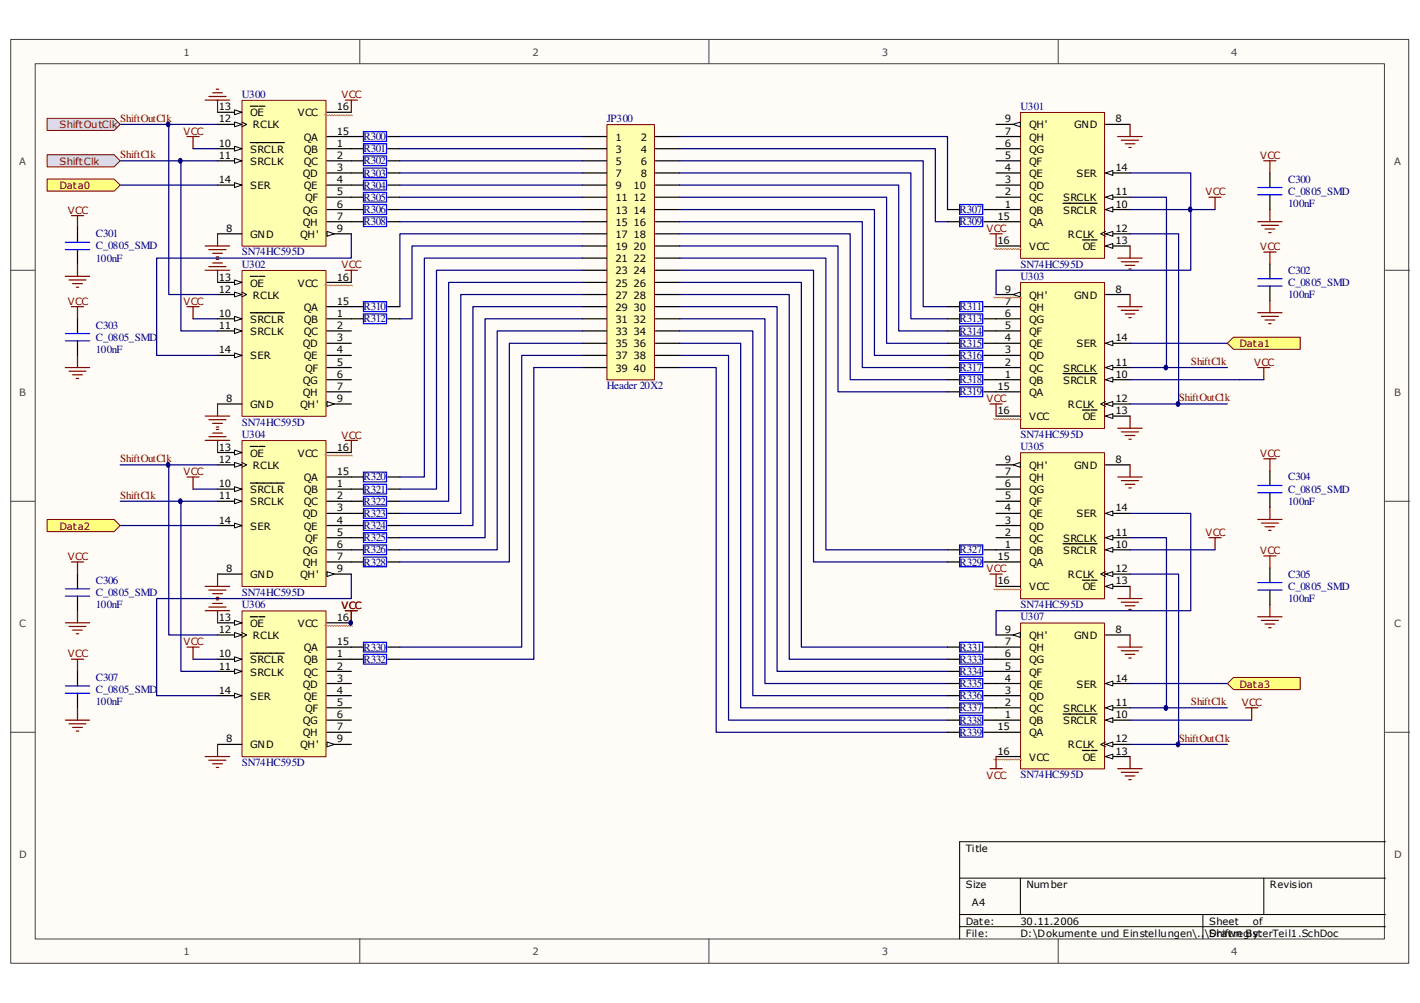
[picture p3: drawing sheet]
<svg xmlns="http://www.w3.org/2000/svg" width="297mm" height="210mm" viewBox="0 0 297 210" stroke-linecap="round" stroke-linejoin="round" font-family="sans-serif">
<path d="M2.3 8.3h292.4v193.3h-292.4z" fill="#fffcf8"/>
<path d="M2.2 8.3h292.5v193.3h-292.5z" fill="none" stroke="#404040" stroke-width=".21"/>
<path d="M7.4 13.4h282.2v183.1h-282.2z" fill="#fffcf8"/>
<g fill="none" stroke="#404040" stroke-width=".21">
<path d="M7.4 13.3h282.2v183.2h-282.2zM75.3 8.2v5.1M148.3 8.2v5.1M221.4 8.2v5.1M2.2 56.6h5.1M289.8 56.6h5.1M2.2 104.9h5.1M289.8 104.9h5.1M2.2 153.2h5.1M289.8 153.2h5.1M75.3 196.5v5.1M148.3 196.5v5.1"/>
<path d="M221.4 196.5v5.1"/>
</g>
<path d="M289.8 176.1h-89.1v20.4M200.7 183.8h89.1M200.7 191.4h89.1M200.7 193.9h89.1M213.4 183.8v7.6M251.6 191.4v5.1M264.4 183.8v7.6" fill="none" stroke="#000" stroke-width=".21"/>
<path d="M50.7 21h17.5v30.5h-17.5z" fill="#ffffb0"/>
<path d="M50.6 21h17.6v30.5h-17.6z" fill="none" stroke="#800000" stroke-width=".21"/>
<path d="M45.5 23.5h5.1" fill="none" stroke="#000" stroke-width=".25"/>
<path d="M49.1 23l1.5 .5-1.5 .5z" fill="#fffcf8"/>
<path d="M49.1 23l1.5 .5-1.5 .5zM50.6 25.5l1 .5-1 .5" fill="none" stroke="#000" stroke-width=".21"/>
<path d="M45.5 26h5.1M52.4 22.2h1.5M54.1 22.2h1.3" fill="none" stroke="#000" stroke-width=".25"/>
<path d="M49.1 25.5l1.5 .5-1.5 .5z" fill="#fffcf8"/>
<path d="M49.1 25.5l1.5 .5-1.5 .5z" fill="none" stroke="#000" stroke-width=".21"/>
<path d="M45.5 38.7h5.1" fill="none" stroke="#000" stroke-width=".25"/>
<path d="M49.1 38.2l1.5 .5-1.5 .5z" fill="#fffcf8"/>
<path d="M49.1 38.2l1.5 .5-1.5 .5z" fill="none" stroke="#000" stroke-width=".21"/>
<path d="M45.5 31.1h5.1" fill="none" stroke="#000" stroke-width=".25"/>
<path d="M49.1 30.6l1.5 .5-1.5 .5z" fill="#fffcf8"/>
<path d="M49.1 30.6l1.5 .5-1.5 .5z" fill="none" stroke="#000" stroke-width=".21"/>
<path d="M45.5 33.7h5.1M52.4 29.8h7.1" fill="none" stroke="#000" stroke-width=".25"/>
<path d="M49.1 33.1l1.5 .6-1.5 .5z" fill="#fffcf8"/>
<path d="M49.1 33.1l1.5 .6-1.5 .5z" fill="none" stroke="#000" stroke-width=".21"/>
<path d="M68.4 28.6h5.1M68.4 31.1h5.1M68.4 33.7h5.1M68.4 36.2h5.1M68.4 38.7h5.1M68.4 41.3h5.1M68.4 43.9h5.1M68.4 46.4h5.1M68.4 48.9h5.1" fill="none" stroke="#000" stroke-width=".25"/>
<path d="M68.4 48.4l1.5 .5-1.5 .5z" fill="#fffcf8"/>
<path d="M68.4 48.4l1.5 .5-1.5 .5z" fill="none" stroke="#000" stroke-width=".21"/>
<path d="M68.4 23.5h5.1M45.5 48.9h5.1" fill="none" stroke="#000" stroke-width=".25"/>
<path d="M67.9 24l.3 .3 .2-.3 .3 .3 .2-.3 .3 .3 .2-.3 .3 .3 .2-.3 .3 .3 .2-.3 .3 .3 .2-.3 .3 .3 .3-.3 .2 .3 .3-.3 .2 .3 .3-.3 .2 .3 .3-.3 .2 .3 .3-.3 .2 .3" fill="none" stroke="#ff8040" stroke-width=".21"/>
<path d="M50.7 56.6h17.5v30.5h-17.5z" fill="#ffffb0"/>
<path d="M50.6 56.6h17.6v30.5h-17.6z" fill="none" stroke="#800000" stroke-width=".21"/>
<path d="M45.5 59.1h5.1" fill="none" stroke="#000" stroke-width=".25"/>
<path d="M49.1 58.6l1.5 .5-1.5 .5z" fill="#fffcf8"/>
<path d="M49.1 58.6l1.5 .5-1.5 .5zM50.6 61.1l1 .5-1 .5" fill="none" stroke="#000" stroke-width=".21"/>
<path d="M52.4 57.8h1.5M54.1 57.8h1.3M45.5 61.6h5.1" fill="none" stroke="#000" stroke-width=".25"/>
<path d="M49.1 61.1l1.5 .5-1.5 .5z" fill="#fffcf8"/>
<path d="M49.1 61.1l1.5 .5-1.5 .5z" fill="none" stroke="#000" stroke-width=".21"/>
<path d="M45.5 74.4h5.1" fill="none" stroke="#000" stroke-width=".25"/>
<path d="M49.1 73.9l1.5 .5-1.5 .5z" fill="#fffcf8"/>
<path d="M49.1 73.9l1.5 .5-1.5 .5z" fill="none" stroke="#000" stroke-width=".21"/>
<path d="M45.5 66.7h5.1" fill="none" stroke="#000" stroke-width=".25"/>
<path d="M49.1 66.2l1.5 .5-1.5 .5z" fill="#fffcf8"/>
<path d="M49.1 66.2l1.5 .5-1.5 .5z" fill="none" stroke="#000" stroke-width=".21"/>
<path d="M45.5 69.3h5.1M52.4 65.4h7.1" fill="none" stroke="#000" stroke-width=".25"/>
<path d="M49.1 68.7l1.5 .6-1.5 .5z" fill="#fffcf8"/>
<path d="M49.1 68.7l1.5 .6-1.5 .5z" fill="none" stroke="#000" stroke-width=".21"/>
<path d="M68.4 64.2h5.1M68.4 66.7h5.1M68.4 69.3h5.1M68.4 71.8h5.1M68.4 74.4h5.1M68.4 76.9h5.1M68.4 79.5h5.1M68.4 82h5.1M68.4 84.5h5.1" fill="none" stroke="#000" stroke-width=".25"/>
<path d="M68.4 84l1.5 .5-1.5 .5z" fill="#fffcf8"/>
<path d="M68.4 84l1.5 .5-1.5 .5z" fill="none" stroke="#000" stroke-width=".21"/>
<path d="M68.4 59.1h5.1M45.5 84.5h5.1" fill="none" stroke="#000" stroke-width=".25"/>
<path d="M67.9 59.6l.3 .3 .2-.3 .3 .3 .2-.3 .3 .3 .2-.3 .3 .3 .2-.3 .3 .3 .2-.3 .3 .3 .2-.3 .3 .3 .3-.3 .2 .3 .3-.3 .2 .3 .3-.3 .2 .3 .3-.3 .2 .3 .3-.3 .2 .3" fill="none" stroke="#ff8040" stroke-width=".21"/>
<g fill="none" stroke="#800000" stroke-width=".25">
<path d="M39.1 28.6h2.6M40.4 28.6v2.5M72.2 21h2.6M73.5 21v2.5M42.9 51.5h5.1M43.7 52.2h3.6M44.5 53h2M45.3 53.8h.5M45.5 48.9v2.6M72.2 56.6h2.6M73.5 56.6v2.5M39.1 64.2h2.6"/>
<path d="M40.4 64.2v2.5M42.9 87.1h5.1M43.7 87.8h3.6M44.5 88.6h2M45.3 89.4h.5M45.5 84.5v2.6"/>
</g>
<path d="M25.1 26h20.4M25.1 33.7h20.4M25.1 38.7h20.4M35.3 26v35.6h10.2M37.8 33.7v35.6h7.7M40.4 31.1h5.1M73.5 48.9v5.1h-40.7v20.4h12.7M40.4 66.7h5.1" fill="none" stroke="#000080" stroke-width=".25"/>
<path d="M127 26.1h9.9v53.4h-9.9z" fill="#ffffb0"/>
<path d="M127 26.1h9.9v53.4h-9.9z" fill="none" stroke="#800000" stroke-width=".21"/>
<g fill="none" stroke="#000" stroke-width=".25">
<path d="M121.8 28.6h5.1M121.8 31.1h5.1M121.8 33.7h5.1M121.8 36.2h5.1M121.8 38.7h5.1M137.1 28.6h5.1M137.1 31.1h5.1M137.1 33.7h5.1M137.1 36.2h5.1M137.1 38.7h5.1M121.8 41.3h5.1M121.8 43.9h5.1"/>
<path d="M121.8 46.4h5.1M121.8 48.9h5.1M121.8 51.5h5.1M121.8 54h5.1M121.8 56.6h5.1M121.8 59.1h5.1M137.1 41.3h5.1M137.1 43.9h5.1M137.1 46.4h5.1M137.1 48.9h5.1M137.1 51.5h5.1M137.1 54h5.1"/>
<path d="M137.1 56.6h5.1M137.1 59.1h5.1M121.8 61.6h5.1M121.8 64.2h5.1M121.8 66.7h5.1M121.8 69.3h5.1M121.8 71.8h5.1M121.8 74.4h5.1M121.8 76.9h5.1M137.1 61.6h5.1M137.1 64.2h5.1M137.1 66.7h5.1"/>
<path d="M137.1 69.3h5.1M137.1 71.8h5.1M137.1 74.4h5.1M137.1 76.9h5.1"/>
</g>
<path d="M121.8 48.9h-38.2v15.3M121.8 51.5h-35.6v15.2h-2.6" fill="none" stroke="#000080" stroke-width=".25"/>
<path d="M50.7 92.2h17.5v30.5h-17.5z" fill="#ffffb0"/>
<path d="M50.6 92.2h17.6v30.5h-17.6z" fill="none" stroke="#800000" stroke-width=".21"/>
<path d="M45.5 94.7h5.1" fill="none" stroke="#000" stroke-width=".25"/>
<path d="M49.1 94.2l1.5 .5-1.5 .5z" fill="#fffcf8"/>
<path d="M49.1 94.2l1.5 .5-1.5 .5zM50.6 96.8l1 .5-1 .5" fill="none" stroke="#000" stroke-width=".21"/>
<path d="M45.5 97.3h5.1M52.4 93.4h1.5M54.1 93.4h1.3" fill="none" stroke="#000" stroke-width=".25"/>
<path d="M49.1 96.8l1.5 .5-1.5 .5z" fill="#fffcf8"/>
<path d="M49.1 96.8l1.5 .5-1.5 .5z" fill="none" stroke="#000" stroke-width=".21"/>
<path d="M45.5 110h5.1" fill="none" stroke="#000" stroke-width=".25"/>
<path d="M49.1 109.5l1.5 .5-1.5 .5z" fill="#fffcf8"/>
<path d="M49.1 109.5l1.5 .5-1.5 .5z" fill="none" stroke="#000" stroke-width=".21"/>
<path d="M45.5 102.4h5.1" fill="none" stroke="#000" stroke-width=".25"/>
<path d="M49.1 101.9l1.5 .5-1.5 .5z" fill="#fffcf8"/>
<path d="M49.1 101.9l1.5 .5-1.5 .5z" fill="none" stroke="#000" stroke-width=".21"/>
<path d="M45.5 104.9h5.1M52.4 101.1h7.1" fill="none" stroke="#000" stroke-width=".25"/>
<path d="M49.1 104.4l1.5 .5-1.5 .5z" fill="#fffcf8"/>
<path d="M49.1 104.4l1.5 .5-1.5 .5z" fill="none" stroke="#000" stroke-width=".21"/>
<path d="M68.4 99.8h5.1M68.4 102.4h5.1M68.4 104.9h5.1M68.4 107.4h5.1M68.4 110h5.1M68.4 112.5h5.1M68.4 115.1h5.1M68.4 117.6h5.1M68.4 120.1h5.1" fill="none" stroke="#000" stroke-width=".25"/>
<path d="M68.4 119.6l1.5 .5-1.5 .5z" fill="#fffcf8"/>
<path d="M68.4 119.6l1.5 .5-1.5 .5z" fill="none" stroke="#000" stroke-width=".21"/>
<path d="M68.4 94.7h5.1M45.5 120.1h5.1" fill="none" stroke="#000" stroke-width=".25"/>
<path d="M67.9 95.2l.3 .3 .2-.3 .3 .3 .2-.3 .3 .3 .2-.3 .3 .3 .2-.3 .3 .3 .2-.3 .3 .3 .2-.3 .3 .3 .3-.3 .2 .3 .3-.3 .2 .3 .3-.3 .2 .3 .3-.3 .2 .3 .3-.3 .2 .3" fill="none" stroke="#ff8040" stroke-width=".21"/>
<path d="M50.7 127.9h17.5v30.5h-17.5z" fill="#ffffb0"/>
<path d="M50.6 127.8h17.6v30.6h-17.6z" fill="none" stroke="#800000" stroke-width=".21"/>
<path d="M45.5 130.3h5.1" fill="none" stroke="#000" stroke-width=".25"/>
<path d="M49.1 129.8l1.5 .5-1.5 .6z" fill="#fffcf8"/>
<path d="M49.1 129.8l1.5 .5-1.5 .6zM50.6 132.4l1 .5-1 .5" fill="none" stroke="#000" stroke-width=".21"/>
<path d="M45.5 132.9h5.1M52.4 129.1h1.5M54.1 129.1h1.3" fill="none" stroke="#000" stroke-width=".25"/>
<path d="M49.1 132.4l1.5 .5-1.5 .5z" fill="#fffcf8"/>
<path d="M49.1 132.4l1.5 .5-1.5 .5z" fill="none" stroke="#000" stroke-width=".21"/>
<path d="M45.5 145.6h5.1" fill="none" stroke="#000" stroke-width=".25"/>
<path d="M49.1 145.1l1.5 .5-1.5 .5z" fill="#fffcf8"/>
<path d="M49.1 145.1l1.5 .5-1.5 .5z" fill="none" stroke="#000" stroke-width=".21"/>
<path d="M45.5 138h5.1" fill="none" stroke="#000" stroke-width=".25"/>
<path d="M49.1 137.5l1.5 .5-1.5 .5z" fill="#fffcf8"/>
<path d="M49.1 137.5l1.5 .5-1.5 .5z" fill="none" stroke="#000" stroke-width=".21"/>
<path d="M52.4 136.7h7.1M45.5 140.5h5.1" fill="none" stroke="#000" stroke-width=".25"/>
<path d="M49.1 140l1.5 .5-1.5 .5z" fill="#fffcf8"/>
<path d="M49.1 140l1.5 .5-1.5 .5z" fill="none" stroke="#000" stroke-width=".21"/>
<path d="M68.4 135.4h5.1M68.4 138h5.1M68.4 140.5h5.1M68.4 143h5.1M68.4 145.6h5.1M68.4 148.1h5.1M68.4 150.7h5.1M68.4 153.2h5.1M68.4 155.8h5.1" fill="none" stroke="#000" stroke-width=".25"/>
<path d="M68.4 155.3l1.5 .5-1.5 .5z" fill="#fffcf8"/>
<path d="M68.4 155.3l1.5 .5-1.5 .5z" fill="none" stroke="#000" stroke-width=".21"/>
<path d="M68.4 130.3h5.1M45.5 155.8h5.1" fill="none" stroke="#000" stroke-width=".25"/>
<path d="M67.9 130.9l.3 .2 .2-.2 .3 .2 .2-.2 .3 .2 .2-.2 .3 .2 .2-.2 .3 .2 .2-.2 .3 .2 .2-.2 .3 .2 .3-.2 .2 .2 .3-.2 .2 .2 .3-.2 .2 .2 .3-.2 .2 .2 .3-.2 .2 .2" fill="none" stroke="#ff8040" stroke-width=".21"/>
<g fill="none" stroke="#800000" stroke-width=".25">
<path d="M39.1 99.8h2.6M40.4 99.8v2.6M72.2 92.2h2.6M73.5 92.2v2.5M39.1 135.4h2.6M40.4 135.4v2.6M42.9 122.7h5.1M43.7 123.5h3.6M44.5 124.2h2M45.3 125h.5M45.5 120.1v2.6M72.2 127.8h2.6"/>
<path d="M73.5 127.8v2.5M42.9 158.3h5.1M43.7 159.1h3.6M44.5 159.9h2M45.5 155.8v2.5M45.3 160.6h.5"/>
</g>
<g fill="none" stroke="#000080" stroke-width=".25">
<path d="M121.8 54h-33v45.8h-5.2M121.8 56.6h-30.5v45.8h-7.7M121.8 59.1h-28v45.8h-10.2M111.7 76.9v61.1h-28.1M121.8 61.6h-25.4v45.8h-12.8M121.8 64.2h-22.9v45.8h-15.3M121.8 66.7h-20.3v45.8h-17.9M121.8 69.3h-17.8v45.8h-20.4M121.8 71.8h-15.3v45.8h-22.9M121.8 74.4h-12.7v61h-25.5M25.1 97.3h20.4M35.3 97.3v35.6h10.2"/>
<path d="M25.1 104.9h20.4M25.1 110h20.4M37.8 104.9v35.6h7.7M40.4 102.4h5.1M40.4 138h5.1M73.5 120.1v5.2h-40.7v20.3h12.7"/>
</g>
<path d="M213.5 130.4h17.6v30.5h-17.6z" fill="#ffffb0"/>
<path d="M213.5 130.4h17.6v30.5h-17.6z" fill="none" stroke="#800000" stroke-width=".21"/>
<path d="M231.3 158.3h5.1" fill="none" stroke="#000" stroke-width=".25"/>
<path d="M231.3 158.3l1.5-.5v1z" fill="#fffcf8"/>
<path d="M231.3 158.3l1.5-.5v1zM231.3 155.3l-1.1 .5 1.1 .5" fill="none" stroke="#000" stroke-width=".21"/>
<path d="M226.4 157.1h1.6M228.2 157.1h1.3M231.3 155.8h5.1" fill="none" stroke="#000" stroke-width=".25"/>
<path d="M231.3 155.8l1.5-.5v1z" fill="#fffcf8"/>
<path d="M231.3 155.8l1.5-.5v1z" fill="none" stroke="#000" stroke-width=".21"/>
<path d="M231.3 143h5.1" fill="none" stroke="#000" stroke-width=".25"/>
<path d="M231.3 143l1.5-.5v1.1z" fill="#fffcf8"/>
<path d="M231.3 143l1.5-.5v1.1z" fill="none" stroke="#000" stroke-width=".21"/>
<path d="M231.3 150.7h5.1" fill="none" stroke="#000" stroke-width=".25"/>
<path d="M231.3 150.7l1.5-.5v1z" fill="#fffcf8"/>
<path d="M231.3 150.7l1.5-.5v1z" fill="none" stroke="#000" stroke-width=".21"/>
<path d="M222.4 149.4h7.1M231.3 148.1h5.1" fill="none" stroke="#000" stroke-width=".25"/>
<path d="M231.3 148.1l1.5-.5v1.1z" fill="#fffcf8"/>
<path d="M231.3 148.1l1.5-.5v1.1z" fill="none" stroke="#000" stroke-width=".21"/>
<path d="M208.4 138h5M208.4 135.4h5M208.4 132.9h5M208.4 153.2h5M208.4 150.7h5M208.4 148.1h5M208.4 145.6h5M208.4 143h5M208.4 140.5h5" fill="none" stroke="#000" stroke-width=".25"/>
<path d="M211.9 132.9l1.5-.5v1z" fill="#fffcf8"/>
<path d="M211.9 132.9l1.5-.5v1z" fill="none" stroke="#000" stroke-width=".21"/>
<path d="M231.3 132.9h5.1M208.4 158.3h5" fill="none" stroke="#000" stroke-width=".25"/>
<path d="M207.9 158.8l.2 .3 .3-.3 .2 .3 .3-.3 .2 .3 .3-.3 .2 .3 .3-.3 .2 .3 .3-.3 .2 .3 .3-.3 .3 .3 .2-.3 .3 .3 .2-.3 .3 .3 .2-.3 .3 .3 .2-.3 .3 .3 .2-.3 .3 .3" fill="none" stroke="#ff8040" stroke-width=".21"/>
<path d="M213.5 94.8h17.6v30.5h-17.6z" fill="#ffffb0"/>
<path d="M213.5 94.7h17.6v30.6h-17.6z" fill="none" stroke="#800000" stroke-width=".21"/>
<path d="M231.3 122.7h5.1" fill="none" stroke="#000" stroke-width=".25"/>
<path d="M231.3 122.7l1.5-.5v1z" fill="#fffcf8"/>
<path d="M231.3 119.6l-1.1 .5 1.1 .5M231.3 122.7l1.5-.5v1z" fill="none" stroke="#000" stroke-width=".21"/>
<path d="M226.4 121.4h1.6M228.2 121.4h1.3M231.3 120.1h5.1" fill="none" stroke="#000" stroke-width=".25"/>
<path d="M231.3 120.1l1.5-.5v1z" fill="#fffcf8"/>
<path d="M231.3 120.1l1.5-.5v1z" fill="none" stroke="#000" stroke-width=".21"/>
<path d="M231.3 107.4h5.1" fill="none" stroke="#000" stroke-width=".25"/>
<path d="M231.3 107.4l1.5-.5v1z" fill="#fffcf8"/>
<path d="M231.3 107.4l1.5-.5v1z" fill="none" stroke="#000" stroke-width=".21"/>
<path d="M231.3 115.1h5.1" fill="none" stroke="#000" stroke-width=".25"/>
<path d="M231.3 115.1l1.5-.5v1z" fill="#fffcf8"/>
<path d="M231.3 115.1l1.5-.5v1z" fill="none" stroke="#000" stroke-width=".21"/>
<path d="M222.4 113.8h7.1M231.3 112.5h5.1" fill="none" stroke="#000" stroke-width=".25"/>
<path d="M231.3 112.5l1.5-.5v1z" fill="#fffcf8"/>
<path d="M231.3 112.5l1.5-.5v1z" fill="none" stroke="#000" stroke-width=".21"/>
<path d="M208.4 99.8h5M208.4 97.3h5M208.4 117.6h5M208.4 115.1h5M208.4 112.5h5M208.4 110h5M208.4 107.4h5M208.4 104.9h5M208.4 102.4h5" fill="none" stroke="#000" stroke-width=".25"/>
<path d="M211.9 97.3l1.5-.5v1z" fill="#fffcf8"/>
<path d="M211.9 97.3l1.5-.5v1z" fill="none" stroke="#000" stroke-width=".21"/>
<path d="M231.3 97.3h5.1M208.4 122.7h5" fill="none" stroke="#000" stroke-width=".25"/>
<path d="M207.9 123.2l.2 .3 .3-.3 .2 .3 .3-.3 .2 .3 .3-.3 .2 .3 .3-.3 .2 .3 .3-.3 .2 .3 .3-.3 .3 .3 .2-.3 .3 .3 .2-.3 .3 .3 .2-.3 .3 .3 .2-.3 .3 .3 .2-.3 .3 .3" fill="none" stroke="#ff8040" stroke-width=".21"/>
<g fill="none" stroke="#800000" stroke-width=".25">
<path d="M233.8 99.8h5.1M236.4 97.3v2.5M234.6 100.6h3.6M235.4 101.3h2M236.1 102.1h.5M252.9 112.5h2.5M254.2 112.5v2.6M207.1 120.1h2.5M208.4 120.1v2.6M233.8 135.4h5.1M233.8 125.3h5.1M234.6 136.2h3.6"/>
<path d="M234.6 126h3.6M235.4 136.9h2M235.4 126.8h2M236.1 137.7h.5M236.1 127.6h.5M236.4 122.7v2.6M236.4 132.9v2.5M208.4 158.3v2.6M260.6 148.1h2.5M261.8 148.1v2.6M207.1 160.9h2.5"/>
</g>
<path d="M236.4 107.4h12.7v20.4h-40.7v5.1M236.4 112.5h7.6v35.6M236.4 120.1h10.1v35.7M236.4 155.8h20.3M236.4 148.1h20.3M236.4 143h20.3" fill="none" stroke="#000080" stroke-width=".25"/>
<path d="M213.5 59.2h17.6v30.5h-17.6z" fill="#ffffb0"/>
<path d="M213.5 59.1h17.6v30.6h-17.6z" fill="none" stroke="#800000" stroke-width=".21"/>
<path d="M231.3 87.1h5.1" fill="none" stroke="#000" stroke-width=".25"/>
<path d="M231.3 87.1l1.5-.5v1z" fill="#fffcf8"/>
<path d="M231.3 87.1l1.5-.5v1zM231.3 84l-1.1 .5 1.1 .5" fill="none" stroke="#000" stroke-width=".21"/>
<path d="M226.4 85.8h1.6M228.2 85.8h1.3M231.3 84.5h5.1" fill="none" stroke="#000" stroke-width=".25"/>
<path d="M231.3 84.5l1.5-.5v1z" fill="#fffcf8"/>
<path d="M231.3 84.5l1.5-.5v1z" fill="none" stroke="#000" stroke-width=".21"/>
<path d="M231.3 71.8h5.1" fill="none" stroke="#000" stroke-width=".25"/>
<path d="M231.3 71.8l1.5-.5v1z" fill="#fffcf8"/>
<path d="M231.3 71.8l1.5-.5v1z" fill="none" stroke="#000" stroke-width=".21"/>
<path d="M231.3 79.5h5.1" fill="none" stroke="#000" stroke-width=".25"/>
<path d="M231.3 79.5l1.5-.5v1z" fill="#fffcf8"/>
<path d="M231.3 79.5l1.5-.5v1z" fill="none" stroke="#000" stroke-width=".21"/>
<path d="M222.4 78.2h7.1M231.3 76.9h5.1" fill="none" stroke="#000" stroke-width=".25"/>
<path d="M231.3 76.9l1.5-.5v1z" fill="#fffcf8"/>
<path d="M231.3 76.9l1.5-.5v1z" fill="none" stroke="#000" stroke-width=".21"/>
<path d="M208.4 79.5h5M208.4 76.9h5M208.4 74.4h5M208.4 71.8h5M208.4 69.3h5M208.4 66.7h5M208.4 64.2h5M208.4 61.6h5M208.4 82h5" fill="none" stroke="#000" stroke-width=".25"/>
<path d="M211.9 61.6l1.5-.5v1z" fill="#fffcf8"/>
<path d="M211.9 61.6l1.5-.5v1z" fill="none" stroke="#000" stroke-width=".21"/>
<path d="M207.9 62.1l.2 .3 .3-.3 .2 .3 .3-.3 .2 .3 .3-.3 .2 .3 .3-.3 .2 .3 .3-.3 .2 .3 .3-.3 .3 .3 .2-.3 .3 .3 .2-.3 .3 .3 .2-.3 .3 .3 .2-.3 .3 .3 .2-.3 .3 .3M207.9 87.6l.2 .2 .3-.2 .2 .2 .3-.2 .2 .2 .3-.2 .2 .2 .3-.2 .2 .2 .3-.2 .2 .2 .3-.2 .3 .2 .2-.2 .3 .2 .2-.2 .3 .2 .2-.2 .3 .2 .2-.2 .3 .2 .2-.2 .3 .2" fill="none" stroke="#ff8040" stroke-width=".21"/>
<path d="M231.3 61.6h5.1M208.4 87.1h5" fill="none" stroke="#000" stroke-width=".25"/>
<path d="M213.5 23.6h17.6v30.5h-17.6z" fill="#ffffb0"/>
<path d="M213.5 23.5h17.6v30.6h-17.6z" fill="none" stroke="#800000" stroke-width=".21"/>
<path d="M231.3 51.5h5.1" fill="none" stroke="#000" stroke-width=".25"/>
<path d="M231.3 51.5l1.5-.5v1z" fill="#fffcf8"/>
<path d="M231.3 51.5l1.5-.5v1zM231.3 48.4l-1.1 .5 1.1 .5" fill="none" stroke="#000" stroke-width=".21"/>
<path d="M226.4 50.2h1.6M228.2 50.2h1.3M231.3 48.9h5.1" fill="none" stroke="#000" stroke-width=".25"/>
<path d="M231.3 48.9l1.5-.5v1z" fill="#fffcf8"/>
<path d="M231.3 48.9l1.5-.5v1z" fill="none" stroke="#000" stroke-width=".21"/>
<path d="M231.3 36.2h5.1" fill="none" stroke="#000" stroke-width=".25"/>
<path d="M231.3 36.2l1.5-.5v1z" fill="#fffcf8"/>
<path d="M231.3 36.2l1.5-.5v1z" fill="none" stroke="#000" stroke-width=".21"/>
<path d="M231.3 43.9h5.1" fill="none" stroke="#000" stroke-width=".25"/>
<path d="M231.3 43.9l1.5-.6v1.1z" fill="#fffcf8"/>
<path d="M231.3 43.9l1.5-.6v1.1z" fill="none" stroke="#000" stroke-width=".21"/>
<path d="M222.4 42.5h7.1M231.3 41.3h5.1" fill="none" stroke="#000" stroke-width=".25"/>
<path d="M231.3 41.3l1.5-.5v1z" fill="#fffcf8"/>
<path d="M231.3 41.3l1.5-.5v1z" fill="none" stroke="#000" stroke-width=".21"/>
<path d="M208.4 38.7h5M208.4 36.2h5M208.4 33.7h5M208.4 31.1h5M208.4 28.6h5M208.4 26h5M208.4 46.4h5M208.4 43.9h5M208.4 41.3h5" fill="none" stroke="#000" stroke-width=".25"/>
<path d="M211.9 26l1.5-.5v1z" fill="#fffcf8"/>
<path d="M211.9 26l1.5-.5v1z" fill="none" stroke="#000" stroke-width=".21"/>
<path d="M231.3 26h5.1M208.4 51.5h5" fill="none" stroke="#000" stroke-width=".25"/>
<path d="M207.9 52l.2 .2 .3-.2 .2 .2 .3-.2 .2 .2 .3-.2 .2 .2 .3-.2 .2 .2 .3-.2 .2 .2 .3-.2 .3 .2 .2-.2 .3 .2 .2-.2 .3 .2 .2-.2 .3 .2 .2-.2 .3 .2 .2-.2 .3 .2" fill="none" stroke="#ff8040" stroke-width=".21"/>
<g fill="none" stroke="#800000" stroke-width=".25">
<path d="M44.5 19.4h2M45.3 18.7h.5M42.9 21h5.1M43.7 20.2h3.6M45.5 21v2.5M233.8 28.6h5.1M234.6 29.3h3.6M235.4 30.1h2M236.1 30.9h.5M236.4 26v2.6M42.9 56.6h5.1M43.7 55.8h3.6"/>
<path d="M44.5 55h2M45.3 54.3h.5M45.5 56.6v2.5M207.1 48.9h2.5M208.4 48.9v2.6M233.8 54h5.1M234.6 54.8h3.6M235.4 55.5h2M236.1 56.3h.5M236.4 51.5v2.5M252.9 41.3h2.5M254.2 41.3v2.6"/>
<path d="M233.8 64.2h5.1M234.6 64.9h3.6M235.4 65.7h2M236.1 66.5h.5M236.4 61.6v2.6M263.1 76.9h2.5M264.4 76.9v2.6M42.9 92.2h5.1M43.7 91.4h3.6M44.5 90.6h2M45.3 89.9h.5M45.5 92.2v2.5"/>
<path d="M207.1 84.5h2.5M208.4 84.5v2.6M233.8 89.6h5.1M234.6 90.4h3.6M235.4 91.1h2M236.1 91.9h.5M236.4 87.1v2.5M42.9 127.8h5.1M43.7 127h3.6M44.5 126.3h2M45.3 125.5h.5M45.5 127.8v2.5"/>
<path d="M236.4 158.3v2.6M233.8 160.9h5.1M234.6 161.6h3.6M235.4 162.4h2M236.1 163.2h.5"/>
</g>
<g fill="none" stroke="#000080" stroke-width=".25">
<path d="M142.2 28.6h56v15.3M142.2 31.1h53.5v15.3h2.5M142.2 33.7h50.9v30.5h5.1M142.2 36.2h48.3v30.5h7.7M142.2 38.7h45.8v30.6h10.2M236.4 36.2h12.7v20.4h-40.7v5M142.2 41.3h43.3v30.5h12.7M142.2 43.9h40.7v30.5h15.3M142.2 46.4h38.2v30.5h17.8M142.2 48.9h35.6v30.6h20.4M142.2 51.5h33.1v30.5h22.9M142.2 54h30.6v61.1h25.4"/>
<path d="M142.2 56.6h28v61h28M142.2 59.1h25.4v76.3h30.6M236.4 48.9h10.1v35.6M236.4 41.3h7.6v35.6M236.4 43.9h17.8M142.2 61.6h22.9v76.4h33.1M142.2 64.2h20.4v76.3h35.6M142.2 66.7h17.8v76.3h38.2M142.2 69.3h15.3v76.3h40.7M142.2 71.8h12.7v76.3h43.3M142.2 74.4h10.2v76.3h45.8M142.2 76.9h7.6v76.3h48.4"/>
<path d="M236.4 76.9h20.3M236.4 71.8h20.3M236.4 79.5h28M236.4 84.5h20.3M236.4 115.1h17.8M236.4 150.7h25.4"/>
</g>
<path d="M9.9 24.8h14l1.2 1.2-1.2 1.3h-14z" fill-rule="evenodd" fill="#c8ebeb"/>
<path d="M9.9 24.8h14l1.2 1.2-1.2 1.3h-14z" fill="none" stroke="#800000" stroke-width=".21"/>
<path d="M9.9 32.4h14l1.2 1.3-1.2 1.2h-14z" fill-rule="evenodd" fill="#c8ebeb"/>
<path d="M9.9 32.4h14l1.2 1.3-1.2 1.2h-14z" fill="none" stroke="#800000" stroke-width=".21"/>
<path d="M9.9 37.5h14l1.2 1.2-1.2 1.3h-14z" fill-rule="evenodd" fill="#ffff80"/>
<path d="M9.9 37.5h14l1.2 1.2-1.2 1.3h-14z" fill="none" stroke="#800000" stroke-width=".21"/>
<path d="M9.9 108.7h14l1.2 1.3-1.2 1.3h-14z" fill-rule="evenodd" fill="#ffff80"/>
<path d="M9.9 108.7h14l1.2 1.3-1.2 1.3h-14z" fill="none" stroke="#800000" stroke-width=".21"/>
<path d="M256.7 71.8l1.3-1.2h14v2.5h-14z" fill-rule="evenodd" fill="#ffff80"/>
<path d="M256.7 71.8l1.3-1.2h14v2.5h-14z" fill="none" stroke="#800000" stroke-width=".21"/>
<path d="M256.7 143l1.3-1.2h14v2.5h-14z" fill-rule="evenodd" fill="#ffff80"/>
<path d="M256.7 143l1.3-1.2h14v2.5h-14z" fill="none" stroke="#800000" stroke-width=".21"/>
<path d="M83.6 28.6h38.2M83.6 31.1h38.2M83.6 33.7h38.2M83.6 36.2h38.2M83.6 38.7h38.2M83.6 41.3h38.2M83.6 43.9h38.2M83.6 46.4h38.2M111.7 76.9h10.1" fill="none" stroke="#000080" stroke-width=".25"/>
<g fill="none" stroke="#000" stroke-width=".25">
<path d="M73.5 28.6h2.5M73.5 31.1h2.5M73.5 33.7h2.5M73.5 36.2h2.5M73.5 38.7h2.5M81.1 28.6h2.5M81.1 31.1h2.5M81.1 33.7h2.5M81.1 36.2h2.5M81.1 38.7h2.5M265.6 36.2v3M16.2 47.7v3"/>
<path d="M16.2 52.2v3.1M73.5 41.3h2.5M73.5 43.9h2.5M73.5 46.4h2.5M81.1 41.3h2.5M81.1 43.9h2.5M81.1 46.4h2.5M198.2 43.9h2.5M198.2 46.4h2.5M205.8 43.9h2.6M205.8 46.4h2.6M265.6 40.8v3.1"/>
<path d="M265.6 55.3v3M265.6 59.9v3M16.2 66.7v3.1M16.2 71.3v3.1M73.5 64.2h2.5M73.5 66.7h2.5M81.1 64.2h2.5M81.1 66.7h2.5M198.2 64.2h2.5M198.2 66.7h2.5M198.2 79.5h2.5M198.2 76.9h2.5"/>
<path d="M198.2 74.4h2.5M198.2 71.8h2.5M198.2 69.3h2.5M205.8 64.2h2.6M205.8 66.7h2.6M205.8 79.5h2.6M205.8 76.9h2.6M205.8 74.4h2.6M205.8 71.8h2.6M205.8 69.3h2.6M73.5 99.8h2.5M81.1 99.8h2.5"/>
<path d="M198.2 82h2.5M205.8 82h2.6M265.6 98.6v3M73.5 102.4h2.5M73.5 104.9h2.5M73.5 107.4h2.5M73.5 110h2.5M73.5 112.5h2.5M73.5 115.1h2.5M73.5 117.6h2.5M81.1 102.4h2.5M81.1 104.9h2.5"/>
<path d="M81.1 107.4h2.5M81.1 110h2.5M81.1 112.5h2.5M81.1 115.1h2.5M81.1 117.6h2.5M198.2 115.1h2.5M198.2 117.6h2.5M205.8 115.1h2.6M205.8 117.6h2.6M265.6 103.1v3.1M265.6 118.9v3M16.2 120.1v3.1"/>
<path d="M16.2 124.8v3M73.5 135.4h2.5M73.5 138h2.5M81.1 135.4h2.5M81.1 138h2.5M198.2 135.4h2.5M198.2 138h2.5M205.8 135.4h2.6M205.8 138h2.6M265.6 123.5v3M16.2 140.5v3.1M16.2 145.1v3"/>
<path d="M198.2 153.2h2.5M198.2 148.1h2.5M198.2 150.7h2.5M198.2 145.6h2.5M198.2 143h2.5M198.2 140.5h2.5M205.8 153.2h2.6M205.8 148.1h2.6M205.8 150.7h2.6M205.8 145.6h2.6M205.8 143h2.6M205.8 140.5h2.6"/>
</g>
<g fill="none" stroke="#00f" stroke-width=".25">
<path d="M76 27.6h4.9v2h-4.9zM76 30.1h4.9v2h-4.9zM76 32.6h4.9v2.1h-4.9zM76 35.2h4.9v2h-4.9zM76 37.7h4.9v2.1h-4.9zM263.1 39.2h5.1M13.7 52.2h5.1M13.7 50.7h5.1M76 40.3h4.9v2h-4.9zM76 42.8h4.9v2.1h-4.9zM76 45.4h4.9v2h-4.9zM200.7 45.4h4.9v2h-4.9z"/>
<path d="M200.7 42.8h4.9v2.1h-4.9zM263.1 59.9h5.1M263.1 58.3h5.1M263.1 40.8h5.1M13.7 71.3h5.1M13.7 69.8h5.1M76 63.2h4.9v2h-4.9zM76 65.7h4.9v2h-4.9zM200.7 78.4h4.9v2.1h-4.9zM200.7 75.9h4.9v2h-4.9zM200.7 73.4h4.9v2h-4.9zM200.7 70.8h4.9v2.1h-4.9z"/>
<path d="M200.7 68.2h4.9v2.1h-4.9zM200.7 63.2h4.9v2h-4.9zM200.7 65.7h4.9v2h-4.9zM76 98.8h4.9v2h-4.9zM200.7 81h4.9v2h-4.9zM76 101.3h4.9v2.1h-4.9zM76 103.9h4.9v2h-4.9zM76 106.4h4.9v2.1h-4.9zM76 109h4.9v2h-4.9zM76 111.5h4.9v2h-4.9zM76 114h4.9v2.1h-4.9zM76 116.6h4.9v2h-4.9z"/>
<path d="M200.7 116.6h4.9v2h-4.9zM200.7 114h4.9v2.1h-4.9zM263.1 103.1h5.1M263.1 101.6h5.1M13.7 124.8h5.1M13.7 123.2h5.1M76 134.4h4.9v2h-4.9zM76 136.9h4.9v2.1h-4.9zM200.7 139.5h4.9v2h-4.9zM200.7 136.9h4.9v2.1h-4.9zM200.7 134.4h4.9v2h-4.9zM263.1 123.5h5.1"/>
<path d="M263.1 121.9h5.1M13.7 145.1h5.1M13.7 143.6h5.1M200.7 152.2h4.9v2.1h-4.9zM200.7 147.1h4.9v2.1h-4.9zM200.7 149.7h4.9v2h-4.9zM200.7 144.6h4.9v2h-4.9zM200.7 142h4.9v2.1h-4.9z"/>
</g>
<g fill="none" stroke="#800000" stroke-width=".25">
<path d="M264.4 33.7h2.5M265.6 33.7v2.5M13.7 57.8h5.1M14.4 58.6h3.6M14.9 45.1h2.6M15.2 59.4h2M16.2 45.1v2.6M16.2 55.3v2.5M263.1 46.4h5.1M263.9 47.2h3.5M264.4 52.7h2.5M264.6 47.9h2.1"/>
<path d="M265.4 48.7h.5M265.6 43.9v2.5M265.6 52.7v2.6M13.7 76.9h5.1M14.4 77.7h3.6M14.9 64.2h2.6M15.2 78.4h2M16 60.1h.5M16 79.2h.5M16.2 64.2v2.5M16.2 74.4v2.5M263.1 65.4h5.1"/>
<path d="M263.9 66.2h3.5M264.6 67h2.1M265.4 67.7h.5M265.6 62.9v2.5M264.4 96h2.5M265.6 96v2.6M14.9 117.6h2.6M16.2 117.6v2.5M263.1 108.7h5.1M263.9 109.5h3.5M264.4 116.3h2.5M264.6 110.2h2.1"/>
<path d="M265.4 111h.5M265.6 106.2v2.5M265.6 116.3v2.6M13.7 130.3h5.1M14.4 131.1h3.6M14.9 138h2.6M15.2 131.9h2M16 132.6h.5M16.2 127.8v2.5M16.2 138v2.5M263.1 129.1h5.1M263.9 129.8h3.5"/>
<path d="M264.6 130.6h2.1M265.4 131.4h.5M265.6 126.5v2.6M13.7 150.7h5.1M14.4 151.5h3.6M15.2 152.2h2M16 153h.5M16.2 148.1v2.6"/>
</g>
<path d="M35 96.8a.45 .45 0 0 1 .6 .5 .45 .45 0 0 1-.6 .4 .6 .6 0 0 1 0-.9z" fill-rule="evenodd" fill="#000080"/>
<path d="M35 96.8a.45 .45 0 0 1 .6 .5 .45 .45 0 0 1-.6 .4 .6 .6 0 0 1 0-.9z" fill="none" stroke="#000080" stroke-width=".21"/>
<path d="M35 25.6a.45 .45 0 0 1 .6 .4 .45 .45 0 0 1-.6 .5 .6 .6 0 0 1 0-.9z" fill-rule="evenodd" fill="#000080"/>
<path d="M35 25.6a.45 .45 0 0 1 .6 .4 .45 .45 0 0 1-.6 .5 .6 .6 0 0 1 0-.9z" fill="none" stroke="#000080" stroke-width=".21"/>
<path d="M37.5 104.5a.45 .45 0 0 1 .6 .4 .45 .45 0 0 1-.6 .4 .6 .6 0 0 1 0-.8z" fill-rule="evenodd" fill="#000080"/>
<path d="M37.5 104.5a.45 .45 0 0 1 .6 .4 .45 .45 0 0 1-.6 .4 .6 .6 0 0 1 0-.8z" fill="none" stroke="#000080" stroke-width=".21"/>
<path d="M37.5 33.2a.46 .46 0 0 1 .6 .5 .46 .46 0 0 1-.6 .4 .61 .61 0 0 1 0-.9z" fill-rule="evenodd" fill="#000080"/>
<path d="M37.5 33.2a.46 .46 0 0 1 .6 .5 .46 .46 0 0 1-.6 .4 .61 .61 0 0 1 0-.9z" fill="none" stroke="#000080" stroke-width=".21"/>
<path d="M73.2 129.9a.45 .45 0 0 1 .5 .4 .45 .45 0 0 1-.5 .5 .6 .6 0 0 1 0-.9z" fill-rule="evenodd" fill="#000080"/>
<path d="M73.2 129.9a.45 .45 0 0 1 .5 .4 .45 .45 0 0 1-.5 .5 .6 .6 0 0 1 0-.9z" fill="none" stroke="#000080" stroke-width=".21"/>
<path d="M243.7 147.7a.47 .47 0 0 1 .6 .4 .47 .47 0 0 1-.6 .5 .64 .64 0 0 1 0-.9z" fill-rule="evenodd" fill="#000080"/>
<path d="M243.7 147.7a.47 .47 0 0 1 .6 .4 .47 .47 0 0 1-.6 .5 .64 .64 0 0 1 0-.9z" fill="none" stroke="#000080" stroke-width=".21"/>
<path d="M243.7 76.5a.45 .45 0 0 1 .6 .4 .45 .45 0 0 1-.6 .5 .6 .6 0 0 1 0-.9z" fill-rule="evenodd" fill="#000080"/>
<path d="M243.7 76.5a.45 .45 0 0 1 .6 .4 .45 .45 0 0 1-.6 .5 .6 .6 0 0 1 0-.9z" fill="none" stroke="#000080" stroke-width=".21"/>
<path d="M246.2 155.3a.45 .45 0 0 1 .6 .5 .45 .45 0 0 1-.6 .4 .6 .6 0 0 1 0-.9z" fill-rule="evenodd" fill="#000080"/>
<path d="M246.2 155.3a.45 .45 0 0 1 .6 .5 .45 .45 0 0 1-.6 .4 .6 .6 0 0 1 0-.9z" fill="none" stroke="#000080" stroke-width=".21"/>
<path d="M246.2 84.1a.46 .46 0 0 1 .6 .4 .46 .46 0 0 1-.6 .5 .61 .61 0 0 1 0-.9z" fill-rule="evenodd" fill="#000080"/>
<path d="M246.2 84.1a.46 .46 0 0 1 .6 .4 .46 .46 0 0 1-.6 .5 .61 .61 0 0 1 0-.9z" fill="none" stroke="#000080" stroke-width=".21"/>
<path d="M248.8 43.4a.47 .47 0 0 1 .5 .4 .47 .47 0 0 1-.5 .5 .64 .64 0 0 1 0-.9z" fill-rule="evenodd" fill="#000080"/>
<path d="M248.8 43.4a.47 .47 0 0 1 .5 .4 .47 .47 0 0 1-.5 .5 .64 .64 0 0 1 0-.9z" fill="none" stroke="#000080" stroke-width=".21"/>
<g font-size="2.3" fill="#000080">
<text x="50.6" y="20.4">U300</text>
<text x="213.5" y="22.9">U301</text>
<text x="76.1" y="29.3">R300</text>
<text x="127" y="25.5">JP300</text>
<text x="76.1" y="31.8">R301</text>
<text x="76.1" y="34.4">R302</text>
<text x="76.1" y="37">R303</text>
<text x="76.1" y="39.5">R304</text>
<text x="269.5" y="38.2">C300</text>
<text x="269.5" y="40.8">C_0805_SMD</text>
<text x="76.1" y="42">R305</text>
<text x="76.1" y="44.6">R306</text>
<text x="76.1" y="47.1">R308</text>
<text x="200.7" y="47.1">R309</text>
<text x="200.7" y="44.6">R307</text>
<text x="269.5" y="43.3">100nF</text>
<text x="20.1" y="49.7">C301</text>
<text x="20.1" y="52.2">C_0805_SMD</text>
<text x="50.6" y="53.5">SN74HC595D</text>
<text x="20.1" y="54.7">100nF</text>
<text x="50.6" y="56">U302</text>
<text x="213.5" y="58.6">U303</text>
<text x="213.5" y="56">SN74HC595D</text>
<text x="269.5" y="57.3">C302</text>
<text x="269.5" y="59.9">C_0805_SMD</text>
<text x="76.1" y="64.9">R310</text>
<text x="200.7" y="64.9">R311</text>
<text x="269.5" y="62.4">100nF</text>
<text x="20.1" y="68.7">C303</text>
<text x="20.1" y="71.3">C_0805_SMD</text>
<text x="76.1" y="67.5">R312</text>
<text x="200.7" y="70">R314</text>
<text x="200.7" y="67.5">R313</text>
<text x="20.1" y="73.8">100nF</text>
<text x="200.7" y="77.6">R317</text>
<text x="200.7" y="75.1">R316</text>
<text x="200.7" y="72.6">R315</text>
<text x="127" y="81.4">Header 20X2</text>
<text x="200.7" y="82.7">R319</text>
<text x="200.7" y="80.2">R318</text>
<text x="50.6" y="89.1">SN74HC595D</text>
<text x="50.6" y="91.7">U304</text>
<text x="213.5" y="94.2">U305</text>
<text x="213.5" y="91.7">SN74HC595D</text>
<text x="76.1" y="100.5">R320</text>
<text x="269.5" y="100.5">C304</text>
<text x="76.1" y="103.1">R321</text>
<text x="76.1" y="105.6">R322</text>
<text x="269.5" y="105.6">100nF</text>
<text x="269.5" y="103.1">C_0805_SMD</text>
<text x="76.1" y="108.2">R323</text>
<text x="76.1" y="110.7">R324</text>
<text x="76.1" y="113.3">R325</text>
<text x="76.1" y="115.8">R326</text>
<text x="76.1" y="118.4">R328</text>
<text x="200.7" y="118.4">R329</text>
<text x="200.7" y="115.8">R327</text>
<text x="20.1" y="122.2">C306</text>
<text x="20.1" y="124.7">C_0805_SMD</text>
<text x="50.6" y="124.7">SN74HC595D</text>
<text x="269.5" y="126">100nF</text>
<text x="269.5" y="120.9">C305</text>
<text x="269.5" y="123.4">C_0805_SMD</text>
<text x="20.1" y="127.3">100nF</text>
<text x="50.6" y="127.3">U306</text>
<text x="213.5" y="129.8">U307</text>
<text x="213.5" y="127.3">SN74HC595D</text>
<text x="76.1" y="136.1">R330</text>
<text x="200.7" y="136.1">R331</text>
<text x="20.1" y="142.5">C307</text>
<text x="76.1" y="138.7">R332</text>
<text x="200.7" y="143.8">R335</text>
<text x="200.7" y="141.3">R334</text>
<text x="200.7" y="138.7">R333</text>
<text x="20.1" y="147.6">100nF</text>
<text x="20.1" y="145.1">C_0805_SMD</text>
<text x="200.7" y="148.9">R337</text>
<text x="200.7" y="146.3">R336</text>
<text x="200.7" y="154">R339</text>
<text x="200.7" y="151.4">R338</text>
<text x="50.6" y="160.3">SN74HC595D</text>
<text x="213.5" y="162.9">SN74HC595D</text>
</g>
<g font-size="2.3" fill="#800000">
<text x="25.1" y="25.5">ShiftOutClk</text>
<text x="25.1" y="33.1">ShiftClk</text>
<text x="249.1" y="76.4">ShiftClk</text>
<text x="246.6" y="84">ShiftOutClk</text>
<text x="25.1" y="96.7">ShiftOutClk</text>
<text x="25.1" y="104.4">ShiftClk</text>
<text x="249.1" y="147.6">ShiftClk</text>
<text x="246.6" y="155.2">ShiftOutClk</text>
</g>
<g font-size="2.1" fill="#404040">
<text x="38.4" y="11.6">1</text>
<text x="111.4" y="11.6">2</text>
<text x="184.5" y="11.6">3</text>
<text x="257.5" y="11.6">4</text>
<text x="4" y="34.5">A</text>
<text x="291.6" y="34.5">A</text>
<text x="4" y="82.8">B</text>
<text x="291.6" y="82.8">B</text>
<text x="4" y="131.2">C</text>
<text x="291.6" y="131.2">C</text>
<text x="4" y="179.5">D</text>
<text x="291.6" y="179.5">D</text>
<text x="38.4" y="199.9">1</text>
<text x="111.4" y="199.9">2</text>
<text x="184.5" y="199.9">3</text>
<text x="257.5" y="199.9">4</text>
</g>
<g font-size="2.1">
<text x="45.8" y="23.1">13</text>
<text x="70.4" y="23.1">16</text>
<text x="45.8" y="25.6">12</text>
<text x="52.4" y="24.3">OE</text>
<text x="52.9" y="26.9">RCLK</text>
<text x="62.3" y="24.3">VCC</text>
<text x="63.6" y="29.4">QA</text>
<text x="70.4" y="28.2">15</text>
<text x="128.7" y="29.4">1</text>
<text x="134.1" y="29.4">2</text>
<text x="210.2" y="28.2">7</text>
<text x="210.2" y="25.6">9</text>
<text x="215.3" y="29.4">QH</text>
<text x="215.3" y="26.9">QH'</text>
<text x="224.7" y="26.9">GND</text>
<text x="233.3" y="25.6">8</text>
<text x="45.8" y="30.7">10</text>
<text x="45.8" y="33.3">11</text>
<text x="52.4" y="32">SRCLR</text>
<text x="52.4" y="34.5">SRCLK</text>
<text x="63.6" y="32">QB</text>
<text x="63.6" y="34.5">QC</text>
<text x="70.4" y="30.7">1</text>
<text x="70.4" y="33.3">2</text>
<text x="70.4" y="35.8">3</text>
<text x="128.7" y="32">3</text>
<text x="128.7" y="34.5">5</text>
<text x="134.1" y="32">4</text>
<text x="134.1" y="34.5">6</text>
<text x="210.2" y="35.8">4</text>
<text x="210.2" y="33.3">5</text>
<text x="210.2" y="30.7">6</text>
<text x="215.3" y="34.5">QF</text>
<text x="215.3" y="32">QG</text>
<text x="233.3" y="35.8">14</text>
<text x="45.8" y="38.4">14</text>
<text x="52.4" y="39.6">SER</text>
<text x="63.3" y="37.1">QD</text>
<text x="63.6" y="39.6">QE</text>
<text x="70.4" y="38.4">4</text>
<text x="70.4" y="40.9">5</text>
<text x="128.7" y="37.1">7</text>
<text x="128.7" y="39.6">9</text>
<text x="132.5" y="39.6">10</text>
<text x="134.1" y="37.1">8</text>
<text x="210.2" y="40.9">2</text>
<text x="210.2" y="38.4">3</text>
<text x="215.3" y="39.6">QD</text>
<text x="215.3" y="37.1">QE</text>
<text x="225.2" y="37.1">SER</text>
<text x="233.3" y="40.9">11</text>
<text x="63.3" y="44.7">QG</text>
<text x="63.3" y="47.2">QH</text>
<text x="63.8" y="42.2">QF</text>
<text x="70.4" y="43.4">6</text>
<text x="70.4" y="46">7</text>
<text x="128.7" y="42.2">11</text>
<text x="128.7" y="44.7">13</text>
<text x="128.7" y="47.2">15</text>
<text x="132.5" y="42.2">12</text>
<text x="132.5" y="44.7">14</text>
<text x="132.5" y="47.2">16</text>
<text x="208.7" y="46">15</text>
<text x="210.2" y="43.4">1</text>
<text x="215.3" y="47.2">QA</text>
<text x="215.3" y="44.7">QB</text>
<text x="215.3" y="42.2">QC</text>
<text x="222.4" y="44.7">SRCLR</text>
<text x="222.4" y="42.2">SRCLK</text>
<text x="233.3" y="43.4">10</text>
<text x="47.3" y="48.5">8</text>
<text x="52.4" y="49.8">GND</text>
<text x="62.8" y="49.8">QH'</text>
<text x="70.4" y="48.5">9</text>
<text x="128.7" y="49.8">17</text>
<text x="128.7" y="52.3">19</text>
<text x="132.5" y="49.8">18</text>
<text x="132.5" y="52.3">20</text>
<text x="208.7" y="51.1">16</text>
<text x="215.3" y="52.3">VCC</text>
<text x="223.4" y="49.8">RCLK</text>
<text x="226.5" y="52.3">OE</text>
<text x="233.3" y="51.1">13</text>
<text x="233.3" y="48.5">12</text>
<text x="45.8" y="58.7">13</text>
<text x="52.4" y="60">OE</text>
<text x="62.3" y="60">VCC</text>
<text x="70.4" y="58.7">16</text>
<text x="128.7" y="54.9">21</text>
<text x="128.7" y="57.4">23</text>
<text x="128.7" y="60">25</text>
<text x="132.5" y="54.9">22</text>
<text x="132.5" y="57.4">24</text>
<text x="132.5" y="60">26</text>
<text x="45.8" y="61.3">12</text>
<text x="52.9" y="62.5">RCLK</text>
<text x="63.6" y="65.1">QA</text>
<text x="70.4" y="63.8">15</text>
<text x="128.7" y="62.5">27</text>
<text x="128.7" y="65.1">29</text>
<text x="132.5" y="62.5">28</text>
<text x="132.5" y="65.1">30</text>
<text x="210.2" y="63.8">7</text>
<text x="210.2" y="61.3">9</text>
<text x="215.3" y="65.1">QH</text>
<text x="215.3" y="62.5">QH'</text>
<text x="224.7" y="62.5">GND</text>
<text x="233.3" y="61.3">8</text>
<text x="45.8" y="66.3">10</text>
<text x="45.8" y="68.9">11</text>
<text x="52.4" y="67.6">SRCLR</text>
<text x="52.4" y="70.1">SRCLK</text>
<text x="63.6" y="67.6">QB</text>
<text x="63.6" y="70.1">QC</text>
<text x="70.4" y="66.3">1</text>
<text x="70.4" y="68.9">2</text>
<text x="70.4" y="71.4">3</text>
<text x="128.7" y="67.6">31</text>
<text x="128.7" y="70.1">33</text>
<text x="132.5" y="67.6">32</text>
<text x="132.5" y="70.1">34</text>
<text x="210.2" y="71.4">4</text>
<text x="210.2" y="68.9">5</text>
<text x="210.2" y="66.3">6</text>
<text x="215.3" y="70.1">QF</text>
<text x="215.3" y="67.6">QG</text>
<text x="233.3" y="71.4">14</text>
<text x="45.8" y="74">14</text>
<text x="52.4" y="75.2">SER</text>
<text x="63.3" y="72.7">QD</text>
<text x="63.6" y="75.2">QE</text>
<text x="63.8" y="77.8">QF</text>
<text x="70.4" y="74">4</text>
<text x="70.4" y="76.5">5</text>
<text x="128.7" y="72.7">35</text>
<text x="128.7" y="75.2">37</text>
<text x="128.7" y="77.8">39</text>
<text x="132.5" y="72.7">36</text>
<text x="132.5" y="75.2">38</text>
<text x="132.5" y="77.8">40</text>
<text x="210.2" y="76.5">2</text>
<text x="210.2" y="74">3</text>
<text x="215.3" y="77.8">QC</text>
<text x="215.3" y="75.2">QD</text>
<text x="215.3" y="72.7">QE</text>
<text x="222.4" y="77.8">SRCLK</text>
<text x="225.2" y="72.7">SER</text>
<text x="233.3" y="76.5">11</text>
<text x="63.3" y="80.3">QG</text>
<text x="63.3" y="82.8">QH</text>
<text x="70.4" y="79">6</text>
<text x="70.4" y="81.6">7</text>
<text x="208.7" y="81.6">15</text>
<text x="210.2" y="79">1</text>
<text x="215.3" y="82.8">QA</text>
<text x="215.3" y="80.3">QB</text>
<text x="222.4" y="80.3">SRCLR</text>
<text x="233.3" y="79">10</text>
<text x="47.3" y="84.1">8</text>
<text x="52.4" y="85.4">GND</text>
<text x="62.8" y="85.4">QH'</text>
<text x="70.4" y="84.1">9</text>
<text x="208.7" y="86.7">16</text>
<text x="215.3" y="88">VCC</text>
<text x="223.4" y="85.4">RCLK</text>
<text x="226.5" y="88">OE</text>
<text x="233.3" y="86.7">13</text>
<text x="233.3" y="84.1">12</text>
<text x="45.8" y="94.3">13</text>
<text x="52.4" y="95.6">OE</text>
<text x="62.3" y="95.6">VCC</text>
<text x="70.4" y="94.3">16</text>
<text x="45.8" y="96.9">12</text>
<text x="45.8" y="101.9">10</text>
<text x="52.9" y="98.1">RCLK</text>
<text x="63.6" y="100.7">QA</text>
<text x="70.4" y="99.4">15</text>
<text x="70.4" y="101.9">1</text>
<text x="210.2" y="101.9">6</text>
<text x="210.2" y="99.4">7</text>
<text x="210.2" y="96.9">9</text>
<text x="215.3" y="100.7">QH</text>
<text x="215.3" y="98.1">QH'</text>
<text x="224.7" y="98.1">GND</text>
<text x="233.3" y="96.9">8</text>
<text x="45.8" y="104.5">11</text>
<text x="52.4" y="103.2">SRCLR</text>
<text x="52.4" y="105.7">SRCLK</text>
<text x="63.6" y="103.2">QB</text>
<text x="63.6" y="105.7">QC</text>
<text x="70.4" y="104.5">2</text>
<text x="70.4" y="107">3</text>
<text x="210.2" y="107">4</text>
<text x="210.2" y="104.5">5</text>
<text x="215.3" y="105.7">QF</text>
<text x="215.3" y="103.2">QG</text>
<text x="233.3" y="107">14</text>
<text x="45.8" y="109.6">14</text>
<text x="52.4" y="110.8">SER</text>
<text x="63.3" y="108.3">QD</text>
<text x="63.6" y="110.8">QE</text>
<text x="63.8" y="113.4">QF</text>
<text x="70.4" y="109.6">4</text>
<text x="70.4" y="112.1">5</text>
<text x="210.2" y="112.1">2</text>
<text x="210.2" y="109.6">3</text>
<text x="215.3" y="113.4">QC</text>
<text x="215.3" y="110.8">QD</text>
<text x="215.3" y="108.3">QE</text>
<text x="222.4" y="113.4">SRCLK</text>
<text x="225.2" y="108.3">SER</text>
<text x="233.3" y="112.1">11</text>
<text x="47.3" y="119.8">8</text>
<text x="63.3" y="116">QG</text>
<text x="63.3" y="118.5">QH</text>
<text x="70.4" y="119.8">9</text>
<text x="70.4" y="114.7">6</text>
<text x="70.4" y="117.2">7</text>
<text x="208.7" y="117.2">15</text>
<text x="210.2" y="114.7">1</text>
<text x="215.3" y="118.5">QA</text>
<text x="215.3" y="116">QB</text>
<text x="222.4" y="116">SRCLR</text>
<text x="233.3" y="114.7">10</text>
<text x="233.3" y="119.8">12</text>
<text x="52.4" y="121">GND</text>
<text x="62.8" y="121">QH'</text>
<text x="208.7" y="122.3">16</text>
<text x="215.3" y="123.6">VCC</text>
<text x="223.4" y="121">RCLK</text>
<text x="226.5" y="123.6">OE</text>
<text x="233.3" y="122.3">13</text>
<text x="45.8" y="129.9">13</text>
<text x="52.4" y="131.2">OE</text>
<text x="62.3" y="131.2">VCC</text>
<text x="70.4" y="129.9">16</text>
<text x="45.8" y="132.5">12</text>
<text x="45.8" y="137.6">10</text>
<text x="52.9" y="133.7">RCLK</text>
<text x="63.6" y="136.3">QA</text>
<text x="70.4" y="135">15</text>
<text x="70.4" y="137.6">1</text>
<text x="210.2" y="137.6">6</text>
<text x="210.2" y="135">7</text>
<text x="210.2" y="132.5">9</text>
<text x="215.3" y="136.3">QH</text>
<text x="215.3" y="133.7">QH'</text>
<text x="224.7" y="133.7">GND</text>
<text x="233.3" y="132.5">8</text>
<text x="45.8" y="140.1">11</text>
<text x="52.4" y="138.9">SRCLR</text>
<text x="52.4" y="141.4">SRCLK</text>
<text x="63.3" y="143.9">QD</text>
<text x="63.6" y="138.9">QB</text>
<text x="63.6" y="141.4">QC</text>
<text x="70.4" y="140.1">2</text>
<text x="70.4" y="142.7">3</text>
<text x="210.2" y="142.7">4</text>
<text x="210.2" y="140.1">5</text>
<text x="215.3" y="143.9">QE</text>
<text x="215.3" y="141.4">QF</text>
<text x="215.3" y="138.9">QG</text>
<text x="225.2" y="143.9">SER</text>
<text x="233.3" y="142.7">14</text>
<text x="45.8" y="145.2">14</text>
<text x="52.4" y="146.5">SER</text>
<text x="63.6" y="146.5">QE</text>
<text x="63.8" y="149">QF</text>
<text x="70.4" y="145.2">4</text>
<text x="70.4" y="147.7">5</text>
<text x="210.2" y="147.7">2</text>
<text x="210.2" y="145.2">3</text>
<text x="215.3" y="149">QC</text>
<text x="215.3" y="146.5">QD</text>
<text x="222.4" y="149">SRCLK</text>
<text x="233.3" y="147.7">11</text>
<text x="47.3" y="155.4">8</text>
<text x="63.3" y="151.6">QG</text>
<text x="63.3" y="154.1">QH</text>
<text x="70.4" y="155.4">9</text>
<text x="70.4" y="150.3">6</text>
<text x="70.4" y="152.8">7</text>
<text x="208.7" y="152.8">15</text>
<text x="210.2" y="150.3">1</text>
<text x="215.3" y="154.1">QA</text>
<text x="215.3" y="151.6">QB</text>
<text x="222.4" y="151.6">SRCLR</text>
<text x="233.3" y="150.3">10</text>
<text x="233.3" y="155.4">12</text>
<text x="52.4" y="156.6">GND</text>
<text x="62.8" y="156.6">QH'</text>
<text x="208.7" y="157.9">16</text>
<text x="215.3" y="159.2">VCC</text>
<text x="223.4" y="156.6">RCLK</text>
<text x="226.5" y="159.2">OE</text>
<text x="233.3" y="157.9">13</text>
<text x="202" y="178.3">Title</text>
<text x="202" y="185.9">Size</text>
<text x="214.8" y="185.9">Number</text>
<text x="265.6" y="185.9">Revision</text>
<text x="203.3" y="189.7">A4</text>
<text x="202" y="193.5">Date:</text>
<text x="202" y="196.1">File:</text>
<text x="213.5" y="196.1">D:\Dokumente und Einstellungen\..\ShiftregisterTeil1.SchDoc</text>
<text x="213.5" y="193.5">30.11.2006</text>
<text x="252.9" y="196.1">Drawn By:</text>
<text x="252.9" y="193.5">Sheet</text>
<text x="262.1" y="193.5">of</text>
</g>
<g font-size="2.1" fill="#800000">
<text x="71.5" y="20.5">VCC</text>
<text x="12.4" y="26.9">ShiftOutClk</text>
<text x="38.4" y="28.2">VCC</text>
<text x="12.4" y="34.5">ShiftClk</text>
<text x="263.6" y="33.3">VCC</text>
<text x="12.4" y="39.6">Data0</text>
<text x="252.2" y="40.9">VCC</text>
<text x="14.2" y="44.7">VCC</text>
<text x="206.4" y="48.5">VCC</text>
<text x="263.6" y="52.3">VCC</text>
<text x="71.5" y="56.1">VCC</text>
<text x="14.2" y="63.8">VCC</text>
<text x="38.4" y="63.8">VCC</text>
<text x="259.3" y="72.7">Data1</text>
<text x="262.3" y="76.5">VCC</text>
<text x="206.4" y="84.1">VCC</text>
<text x="71.5" y="91.8">VCC</text>
<text x="263.6" y="95.6">VCC</text>
<text x="38.4" y="99.4">VCC</text>
<text x="12.4" y="110.8">Data2</text>
<text x="252.2" y="112.1">VCC</text>
<text x="14.2" y="117.2">VCC</text>
<text x="206.4" y="119.8">VCC</text>
<text x="263.6" y="116">VCC</text>
<text x="71.5" y="127.4">VCC</text>
<text x="14.2" y="137.6">VCC</text>
<text x="38.4" y="135">VCC</text>
<text x="259.3" y="143.9">Data3</text>
<text x="259.8" y="147.7">VCC</text>
<text x="206.4" y="163">VCC</text>
</g>
</svg>
